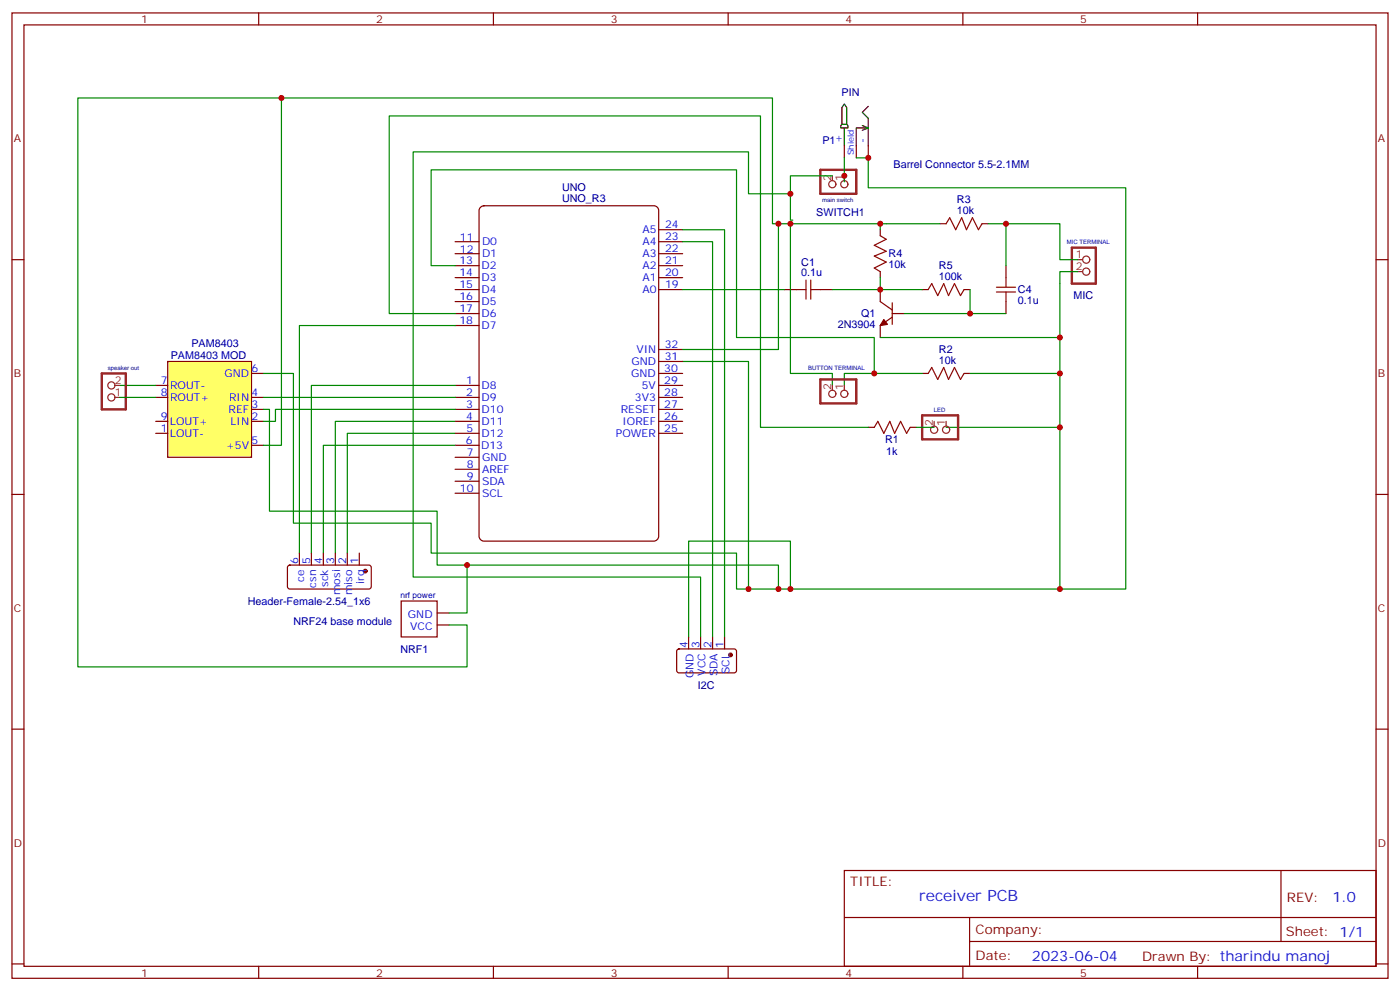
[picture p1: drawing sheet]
<svg xmlns="http://www.w3.org/2000/svg" width="412mm" height="292mm" viewBox="0 0 412 292" stroke-linecap="round" stroke-linejoin="round" font-family="sans-serif">
<g fill="none" stroke="#870000" stroke-width=".35">
<path d="M3.5 3.8h405.4v284.3h-405.4zM7.1 7.3h398.2v277.3h-398.2zM76.2 3.8v3.5M145.3 3.8v3.5M214.5 3.8v3.5M283.6 3.8v3.5M352.8 3.8v3.5M3.5 76.5h3.6M134.1 71.2h7M134.1 74.7h7M134.1 78.2h7M194 71.2h7.1"/>
<path d="M194 74.7h7.1M194 78.2h7.1M194 67.7h7.1M259.3 67.7v1.7M276.9 65.9h1.8M289.3 65.9h1.7M296.3 78.2v3.6M405.3 76.5h3.6M134.1 85.3h7M134.1 92.4h7M134.1 81.8h7M134.1 88.8h7"/>
<path d="M134.1 95.9h7M194 85.3h7.1M194 81.8h7.1M231.1 85.3h3.5M241.7 85.3h3.5M259.3 80v1.8M259.3 85.3v3.5l3.5 2.5M262.8 93.4l-3.5 2.5v3.5M262.8 89.2v6.3M262.8 92.4h3.5M271.6 85.3h1.8M284 85.3h1.8"/>
<path d="M296.3 88.8v3.6M134.1 113.5h7M134.1 117.1h7M194 110h7.1M194 113.5h7.1M194 117.1h7.1M194 106.5h7.1M194 102.9h7.1M271.6 110h1.8M284 110h1.8M134.1 120.6h7M134.1 124.1h7"/>
<path d="M134.1 127.6h7M134.1 131.2h7M134.1 134.7h7M134.1 138.2h7M194 120.6h7.1M194 124.1h7.1M194 127.6h7.1M255.8 125.9h1.7M268.1 125.9h1.8M3.5 145.6h3.6M134.1 141.7h7M134.1 145.3h7"/>
<path d="M405.3 145.6h3.6M3.5 214.8h3.6M405.3 214.8h3.6M248.7 256.4h156.6v28.2h-156.6zM377.3 256.4v20.9M248.7 270.2h156.5M285.6 277.3h119.6M285.6 270.2v14.2M3.5 283.9h3.6M76.2 284.6v3.5M145.3 284.6v3.5M214.5 284.6v3.5"/>
<path d="M283.6 284.6v3.5M352.8 284.6v3.5M405.3 283.9h3.6"/>
</g>
<g fill="none" stroke="#a10000" stroke-width=".35">
<path d="M259.3 69.4l1.8 1.1-3.6 1.7 3.6 1.8-3.6 1.4 3.6 1.8-3.6 1.8 1.8 1M278.7 65.9l1.1-1.8 1.7 3.6 1.8-3.6 1.4 3.6 1.8-3.6 1.7 3.6 1.1-1.8M234.6 85.3h2.8M237.4 82.5v5.6M238.8 85.3h2.9M238.8 82.5v5.6M273.4 85.3l1.1-1.8 1.7 3.6 1.8-3.6 1.4 3.6 1.8-3.6 1.7 3.6 1.1-1.8M293.5 86h5.7M293.5 84.6h5.7M296.3 81.8v2.8M296.3 86v2.8M273.4 110l1.1-1.8 1.7 3.6 1.8-3.6 1.4 3.6 1.8-3.6 1.7 3.6 1.1-1.8"/>
<path d="M257.5 125.9l1.1-1.8 1.7 3.5 1.8-3.5 1.4 3.5 1.8-3.5 1.8 3.5 1-1.7"/>
</g>
<g fill="none" stroke="#008700" stroke-width=".35">
<path d="M134.1 78.2h-7.1v-28.2h90v49.4h40.5v10.6M201.1 67.7h12.3v119.9M201.1 71.2h8.8v116.4M232.8 65.9h-3.5v37h-28.2M259.3 65.9h-26.5v44.1h12.4v3.5M276.9 65.9h-17.6v1.8M291 65.9h5.3v12.3M134.1 95.9h-45.9v67M134.1 92.4h-19.4v-58.3h109.3v91.8h31.8M201.1 85.3h30M245.2 85.3h14.1M259.3 81.8v3.5h12.3"/>
<path d="M259.3 99.4h52.9M266.3 92.4h30M285.8 85.3v7.1M312.2 83.5v90h-91.7v-67h-19.4M134.1 113.5h-42.4v49.4M271.6 110h-22.9v3.5M134.1 131.2h-38.9v31.7M134.1 124.1h-35.3v38.8M134.1 127.6h-31.8v35.3M278.7 125.9h33.5"/>
</g>
<path d="M260.3 94.1l1.1 1.4-2.1 .4z" fill="#870000" stroke="#870000" stroke-width=".35"/>
<path d="M241.7 111.8h10.5v7h-10.5z" fill="none" stroke="#8c2424" stroke-width=".71"/>
<g fill="none" stroke="#8c2424" stroke-width=".35">
<path d="M245.2 113.5v1.4M248.7 113.5v1.4"/>
<circle cx="245.2" cy="116" r="1.06"/>
<circle cx="248.7" cy="116" r="1.06"/>
</g>
<path d="M141.4 61.2l1.1-.6h50.1a1.41 1.41 0 0 1 1.4 1.4v96a1.51 1.51 0 0 1-1.4 1.4h-50.1a1.51 1.51 0 0 1-1.4-1.4v-96z" fill="none" stroke="#800000" stroke-width=".35"/>
<path d="M49.4 106.5h24.7v28.2h-24.7z" fill="#ff6" stroke="#870000" stroke-width=".35"/>
<g fill="none" stroke="#870000" stroke-width=".35">
<path d="M248.7 43v3.5M252.2 43v3.5M255.8 43v3.5M45.9 117.1h3.5M45.9 113.5h3.5M74.1 117.1h3.5M74.1 110h3.5M45.9 124.1h3.5M45.9 127.6h3.5M74.1 131.2h3.5M74.1 124.1h3.5M74.1 120.6h3.5"/>
<path d="M84.9 166.6l.5-.2 23.5 .1 .5 .6-.1 6-.6 .4-23.6-.1-.4-.6v-5.7zM88.2 162.9v3.5M91.7 162.9v3.5M95.2 162.9v3.5M98.8 162.9v3.5M102.3 162.9v3.5M105.8 162.9v3.5M118.2 177h10.6v10.6h-10.6zM128.8 184.1h3.5M128.8 180.6h3.5M199.6 191.3l.4-.2 16.5 .1 .5 .6-.1 6-.6 .4-16.5-.1-.5-.6v-5.7zM202.8 187.6v3.5"/>
<path d="M206.4 187.6v3.5M209.9 187.6v3.5M213.4 187.6v3.5"/>
</g>
<g fill="none" stroke="#008700" stroke-width=".35">
<path d="M82.9 28.9h-60v167.5h114.7v-12.3h-5.3M245.2 51.8h-12.4v5.3M248.7 46.5v7.1M252.2 46.5h3.6v8.8h75.8v118.2h-19.4M229.3 65.9h-1.8v-37h-144.6v102.3h-5.3M233.5 64.8h-.7v-7.7h-12.3v-12.4h-98.8v125.3h84.7v17.6M296.3 65.9h15.9v10.6h5.3M317.5 80h-5.3v3.5M35.3 113.5h10.6M35.3 117.1h10.6M77.6 110h8.8v44.1h40.6v8.8h90v10.6h3.5M77.6 117.1h56.5"/>
<path d="M285.8 110h26.4M77.6 120.6h1.8v30h49.4v15.8h100.5v7.1M134.1 120.6h-53v3.5h-3.5M269.9 125.9h5.3M137.6 166.4v14.2h-5.3M232.8 173.5v-14.1h-30v28.2"/>
</g>
<path d="M241.7 50h10.5v7.1h-10.5zM315.7 73h7.1v10.5h-7.1zM30 110h7v10.6h-7zM271.6 122.3h10.6v7.1h-10.6z" fill="none" stroke="#8c2424" stroke-width=".71"/>
<g fill="none" stroke="#8c2424" stroke-width=".35">
<path d="M245.2 51.8v1.4M248.7 51.8v1.4M317.5 76.5h1.4M317.5 80h1.4M33.9 117.1h1.4M33.9 113.5h1.4M275.2 124.1v1.4M278.7 124.1v1.4"/>
<circle cx="245.2" cy="54.3" r="1.06"/>
<circle cx="248.7" cy="54.3" r="1.06"/>
<circle cx="320" cy="76.5" r="1.06"/>
<circle cx="320" cy="80" r="1.06"/>
<circle cx="32.8" cy="117.1" r="1.06"/>
<circle cx="32.8" cy="113.5" r="1.06"/>
<circle cx="275.2" cy="126.6" r="1.06"/>
<circle cx="278.7" cy="126.6" r="1.06"/>
</g>
<g fill="#870000" stroke="#870000" stroke-width=".35">
<circle cx="107.6" cy="168.2" r=".53"/>
<circle cx="215.2" cy="192.9" r=".53"/>
</g>
<path d="M248 36.6l-.4 .4v.7h2.2v-.7l-.4-.4M248.7 30.6l.7 1.1v4.9h-1.4v-4.9zM248.7 37.7v5.3M254 37l1.8 .7h-3.6v5.3M255.8 31.3l-1.8 1.8 1.8 1.8v8.1M255.8 37.7l-1.8 .7" fill="none" stroke="#000" stroke-width=".35"/>
<g fill="#c00">
<circle cx="259.3" cy="85.3" r=".88"/>
<circle cx="285.8" cy="92.4" r=".88"/>
<circle cx="259.3" cy="65.9" r=".88"/>
<circle cx="257.5" cy="110" r=".88"/>
<circle cx="312.2" cy="125.9" r=".88"/>
<circle cx="232.8" cy="65.9" r=".88"/>
<circle cx="312.2" cy="173.5" r=".88"/>
<circle cx="229.3" cy="65.9" r=".88"/>
<circle cx="220.5" cy="173.5" r=".88"/>
<circle cx="229.3" cy="173.5" r=".88"/>
<circle cx="232.8" cy="173.5" r=".88"/>
<circle cx="296.3" cy="65.9" r=".88"/>
<circle cx="312.2" cy="99.4" r=".88"/>
<circle cx="312.2" cy="110" r=".88"/>
<circle cx="232.8" cy="57.1" r=".88"/>
<circle cx="137.6" cy="166.4" r=".88"/>
<circle cx="82.9" cy="28.9" r=".88"/>
<circle cx="248.7" cy="51.8" r=".88"/>
<circle cx="255.8" cy="46.5" r=".88"/>
</g>
<text font-size="4.6" fill="#00f" x="270.8" y="265.4">receiver PCB</text>
<g font-size="4.2" fill="#00f">
<text x="392.5" y="265.7">1.0</text>
<text x="304" y="283">2023-06-04</text>
</g>
<g font-size="3.9" fill="#800">
<text x="250.5" y="261">TITLE:</text>
<text x="379.1" y="265.7">REV:</text>
<text x="287.4" y="275.2">Company:</text>
<text x="378.7" y="275.8">Sheet: 1/1</text>
<text x="287.4" y="282.9">Date:</text>
<text x="336.4" y="282.9">Drawn By: tharindu manoj</text>
</g>
<g font-size="3.2" fill="#800">
<text x="41.6" y="6.8">1</text>
<text x="110.8" y="6.8">2</text>
<text x="179.9" y="6.8">3</text>
<text x="249.1" y="6.8">4</text>
<text x="318.2" y="6.8">5</text>
<text x="4.1" y="41.9">A</text>
<text x="405.9" y="41.9">A</text>
<text x="4.1" y="111.1">B</text>
<text x="405.9" y="111.1">B</text>
<text x="4.1" y="180.2">C</text>
<text x="405.9" y="180.2">C</text>
<text x="4.1" y="249.3">D</text>
<text x="405.9" y="249.3">D</text>
<text x="41.6" y="287.6">1</text>
<text x="110.8" y="287.6">2</text>
<text x="179.9" y="287.6">3</text>
<text x="249.1" y="287.6">4</text>
<text x="318.2" y="287.6">5</text>
</g>
<g font-size="3.2" fill="#000080">
<text x="247.9" y="28.2">PIN</text>
<text x="242.2" y="42.5">P1</text>
<text x="263.2" y="49.4">Barrel Connector 5.5-2.1MM</text>
<text x="165.6" y="59.5">UNO_R3</text>
<text x="165.6" y="56.4">UNO</text>
<text x="281.9" y="59.9">R3</text>
<text x="240.5" y="63.5">SWITCH1</text>
<text x="281.9" y="63.1">10k</text>
<text x="261.8" y="75.8">R4</text>
<text x="236" y="81.4">0.1u</text>
<text x="236" y="78.2">C1</text>
<text x="261.8" y="79">10k</text>
<text x="276.6" y="82.5">100k</text>
<text x="276.6" y="79.3">R5</text>
<text x="299.9" y="89.5">0.1u</text>
<text x="299.9" y="86.4">C4</text>
<text x="316.2" y="88.2">MIC</text>
<text x="253.6" y="93.5">Q1</text>
<text x="246.8" y="96.7">2N3904</text>
<text x="50.3" y="105.8">PAM8403 MOD</text>
<text x="56.4" y="102.2">PAM8403</text>
<text x="276.6" y="107.2">10k</text>
<text x="276.6" y="103.9">R2</text>
<text x="260.7" y="130.5">R1</text>
<text x="261" y="134.1">1k</text>
<text x="73" y="178.2">Header-Female-2.54_1x6</text>
<text x="86.4" y="184.1">NRF24 base module</text>
<text x="117.9" y="192.2">NRF1</text>
<text x="205.5" y="202.9">I2C</text>
</g>
<g font-size="3.2" fill="#00f">
<text x="248" y="42.3" transform="rotate(-90 248 42.3)">+</text>
<text x="255.1" y="42.3" transform="rotate(-90 255.1 42.3)">-</text>
<text x="135.5" y="70.9">11</text>
<text x="189.2" y="68.7">A5</text>
<text x="195.9" y="70.8">23</text>
<text x="195.9" y="67.2">24</text>
<text x="135.3" y="77.9">13</text>
<text x="135.5" y="74.4">12</text>
<text x="142" y="72.3">D0</text>
<text x="142" y="75.8">D1</text>
<text x="189.2" y="75.7">A3</text>
<text x="189.2" y="72.2">A4</text>
<text x="195.9" y="77.8">21</text>
<text x="195.9" y="74.3">22</text>
<text x="135.3" y="81.4">14</text>
<text x="141.8" y="79.3">D2</text>
<text x="141.8" y="82.8">D3</text>
<text x="189.2" y="82.8">A1</text>
<text x="189.2" y="79.2">A2</text>
<text x="195.9" y="81.4">20</text>
<text x="135.3" y="84.9">15</text>
<text x="135.3" y="88.5">16</text>
<text x="141.8" y="86.4">D4</text>
<text x="141.8" y="89.9">D5</text>
<text x="189.2" y="86.3">A0</text>
<text x="195.9" y="84.9">19</text>
<text x="135.3" y="92">17</text>
<text x="135.3" y="95.5">18</text>
<text x="141.8" y="93.4">D6</text>
<text x="141.8" y="96.9">D7</text>
<text x="186" y="107.5">GND</text>
<text x="187.4" y="104">VIN</text>
<text x="195.8" y="106.1">31</text>
<text x="195.8" y="102.6">32</text>
<text x="47.4" y="113.2">7</text>
<text x="66.1" y="111.1">GND</text>
<text x="74.1" y="109.6">6</text>
<text x="137.4" y="113.2">1</text>
<text x="185.9" y="111">GND</text>
<text x="195.7" y="113.1">29</text>
<text x="195.7" y="109.6">30</text>
<text x="47.4" y="116.7">8</text>
<text x="50.1" y="118.1">ROUT+</text>
<text x="50.1" y="114.6">ROUT-</text>
<text x="67.5" y="118.1">RIN</text>
<text x="74.1" y="116.7">4</text>
<text x="137.4" y="116.7">2</text>
<text x="141.8" y="114.6">D8</text>
<text x="141.8" y="118.1">D9</text>
<text x="187" y="118.1">3V3</text>
<text x="189" y="114.5">5V</text>
<text x="195.7" y="116.6">28</text>
<text x="47.4" y="123.8">9</text>
<text x="50.1" y="125.2">LOUT+</text>
<text x="67.3" y="121.6">REF</text>
<text x="67.9" y="125.2">LIN</text>
<text x="74.1" y="123.8">2</text>
<text x="74.1" y="120.2">3</text>
<text x="137.4" y="120.2">3</text>
<text x="137.4" y="123.8">4</text>
<text x="141.8" y="121.6">D10</text>
<text x="141.8" y="125.2">D11</text>
<text x="182.9" y="121.6">RESET</text>
<text x="183.3" y="125.1">IOREF</text>
<text x="195.7" y="123.7">26</text>
<text x="195.7" y="120.2">27</text>
<text x="47.4" y="127.3">1</text>
<text x="50.1" y="128.7">LOUT-</text>
<text x="74.1" y="130.8">5</text>
<text x="137.2" y="130.8">6</text>
<text x="137.4" y="127.3">5</text>
<text x="141.9" y="128.7">D12</text>
<text x="181.4" y="128.6">POWER</text>
<text x="195.7" y="127.2">25</text>
<text x="66.6" y="132.2">+5V</text>
<text x="137.5" y="134.4">7</text>
<text x="137.5" y="137.9">8</text>
<text x="141.7" y="132.2">D13</text>
<text x="142" y="135.8">GND</text>
<text x="137.5" y="141.4">9</text>
<text x="142" y="139.3">AREF</text>
<text x="142" y="142.8">SDA</text>
<text x="135.5" y="144.9">10</text>
<text x="142" y="146.4">SCL</text>
<text x="87.8" y="166.3" transform="rotate(-90 87.8 166.3)">6</text>
<text x="91.4" y="166.3" transform="rotate(-90 91.4 166.3)">5</text>
<text x="94.9" y="166.3" transform="rotate(-90 94.9 166.3)">4</text>
<text x="98.4" y="166.3" transform="rotate(-90 98.4 166.3)">3</text>
<text x="102" y="166.3" transform="rotate(-90 102 166.3)">2</text>
<text x="105.5" y="166.3" transform="rotate(-90 105.5 166.3)">1</text>
<text x="89.6" y="171.3" transform="rotate(-90 89.6 171.3)">ce</text>
<text x="93.1" y="173.1" transform="rotate(-90 93.1 173.1)">csn</text>
<text x="96.7" y="172.9" transform="rotate(-90 96.7 172.9)">sck</text>
<text x="107.2" y="171.9" transform="rotate(-90 107.2 171.9)">irq</text>
<text x="100.2" y="175.3" transform="rotate(-90 100.2 175.3)">mosi</text>
<text x="103.7" y="175.3" transform="rotate(-90 103.7 175.3)">miso</text>
<text x="120.2" y="182.1">GND</text>
<text x="120.9" y="185.5">VCC</text>
<text x="202.5" y="191" transform="rotate(-90 202.5 191)">4</text>
<text x="206" y="191" transform="rotate(-90 206 191)">3</text>
<text x="209.5" y="191" transform="rotate(-90 209.5 191)">2</text>
<text x="213.1" y="191" transform="rotate(-90 213.1 191)">1</text>
<text x="204.3" y="199.7" transform="rotate(-90 204.3 199.7)">GND</text>
<text x="207.8" y="199" transform="rotate(-90 207.8 199)">VCC</text>
<text x="211.3" y="199.2" transform="rotate(-90 211.3 199.2)">SDA</text>
<text x="214.8" y="198.6" transform="rotate(-90 214.8 198.6)">SCL</text>
</g>
<g font-size="3.2" fill="#8d2323">
<text x="244.8" y="53.2" transform="rotate(-90 244.8 53.2)">2</text>
<text x="248.4" y="53.2" transform="rotate(-90 248.4 53.2)">1</text>
<text x="316.9" y="76.1">1</text>
<text x="316.9" y="79.7">2</text>
<text x="33.9" y="113.2">2</text>
<text x="33.9" y="116.7">1</text>
<text x="244.8" y="114.9" transform="rotate(-90 244.8 114.9)">2</text>
<text x="248.4" y="114.9" transform="rotate(-90 248.4 114.9)">1</text>
<text x="274.8" y="125.5" transform="rotate(-90 274.8 125.5)">2</text>
<text x="278.3" y="125.5" transform="rotate(-90 278.3 125.5)">1</text>
</g>
<text font-size="2.5" fill="#00f" x="251.5" y="45.8" transform="rotate(-90 251.5 45.8)">Shield</text>
<text font-size="2.5" fill="#000080" x="118" y="176.1">nrf power</text>
<g font-size="1.8" fill="#000080">
<text x="242.2" y="59.5">main switch</text>
<text x="314.3" y="71.8">MIC TERMINAL</text>
<text x="31.8" y="108.9">speaker out</text>
<text x="238.1" y="108.9">BUTTON TERMINAL</text>
<text x="275.1" y="121.3">LED</text>
</g>
</svg>
